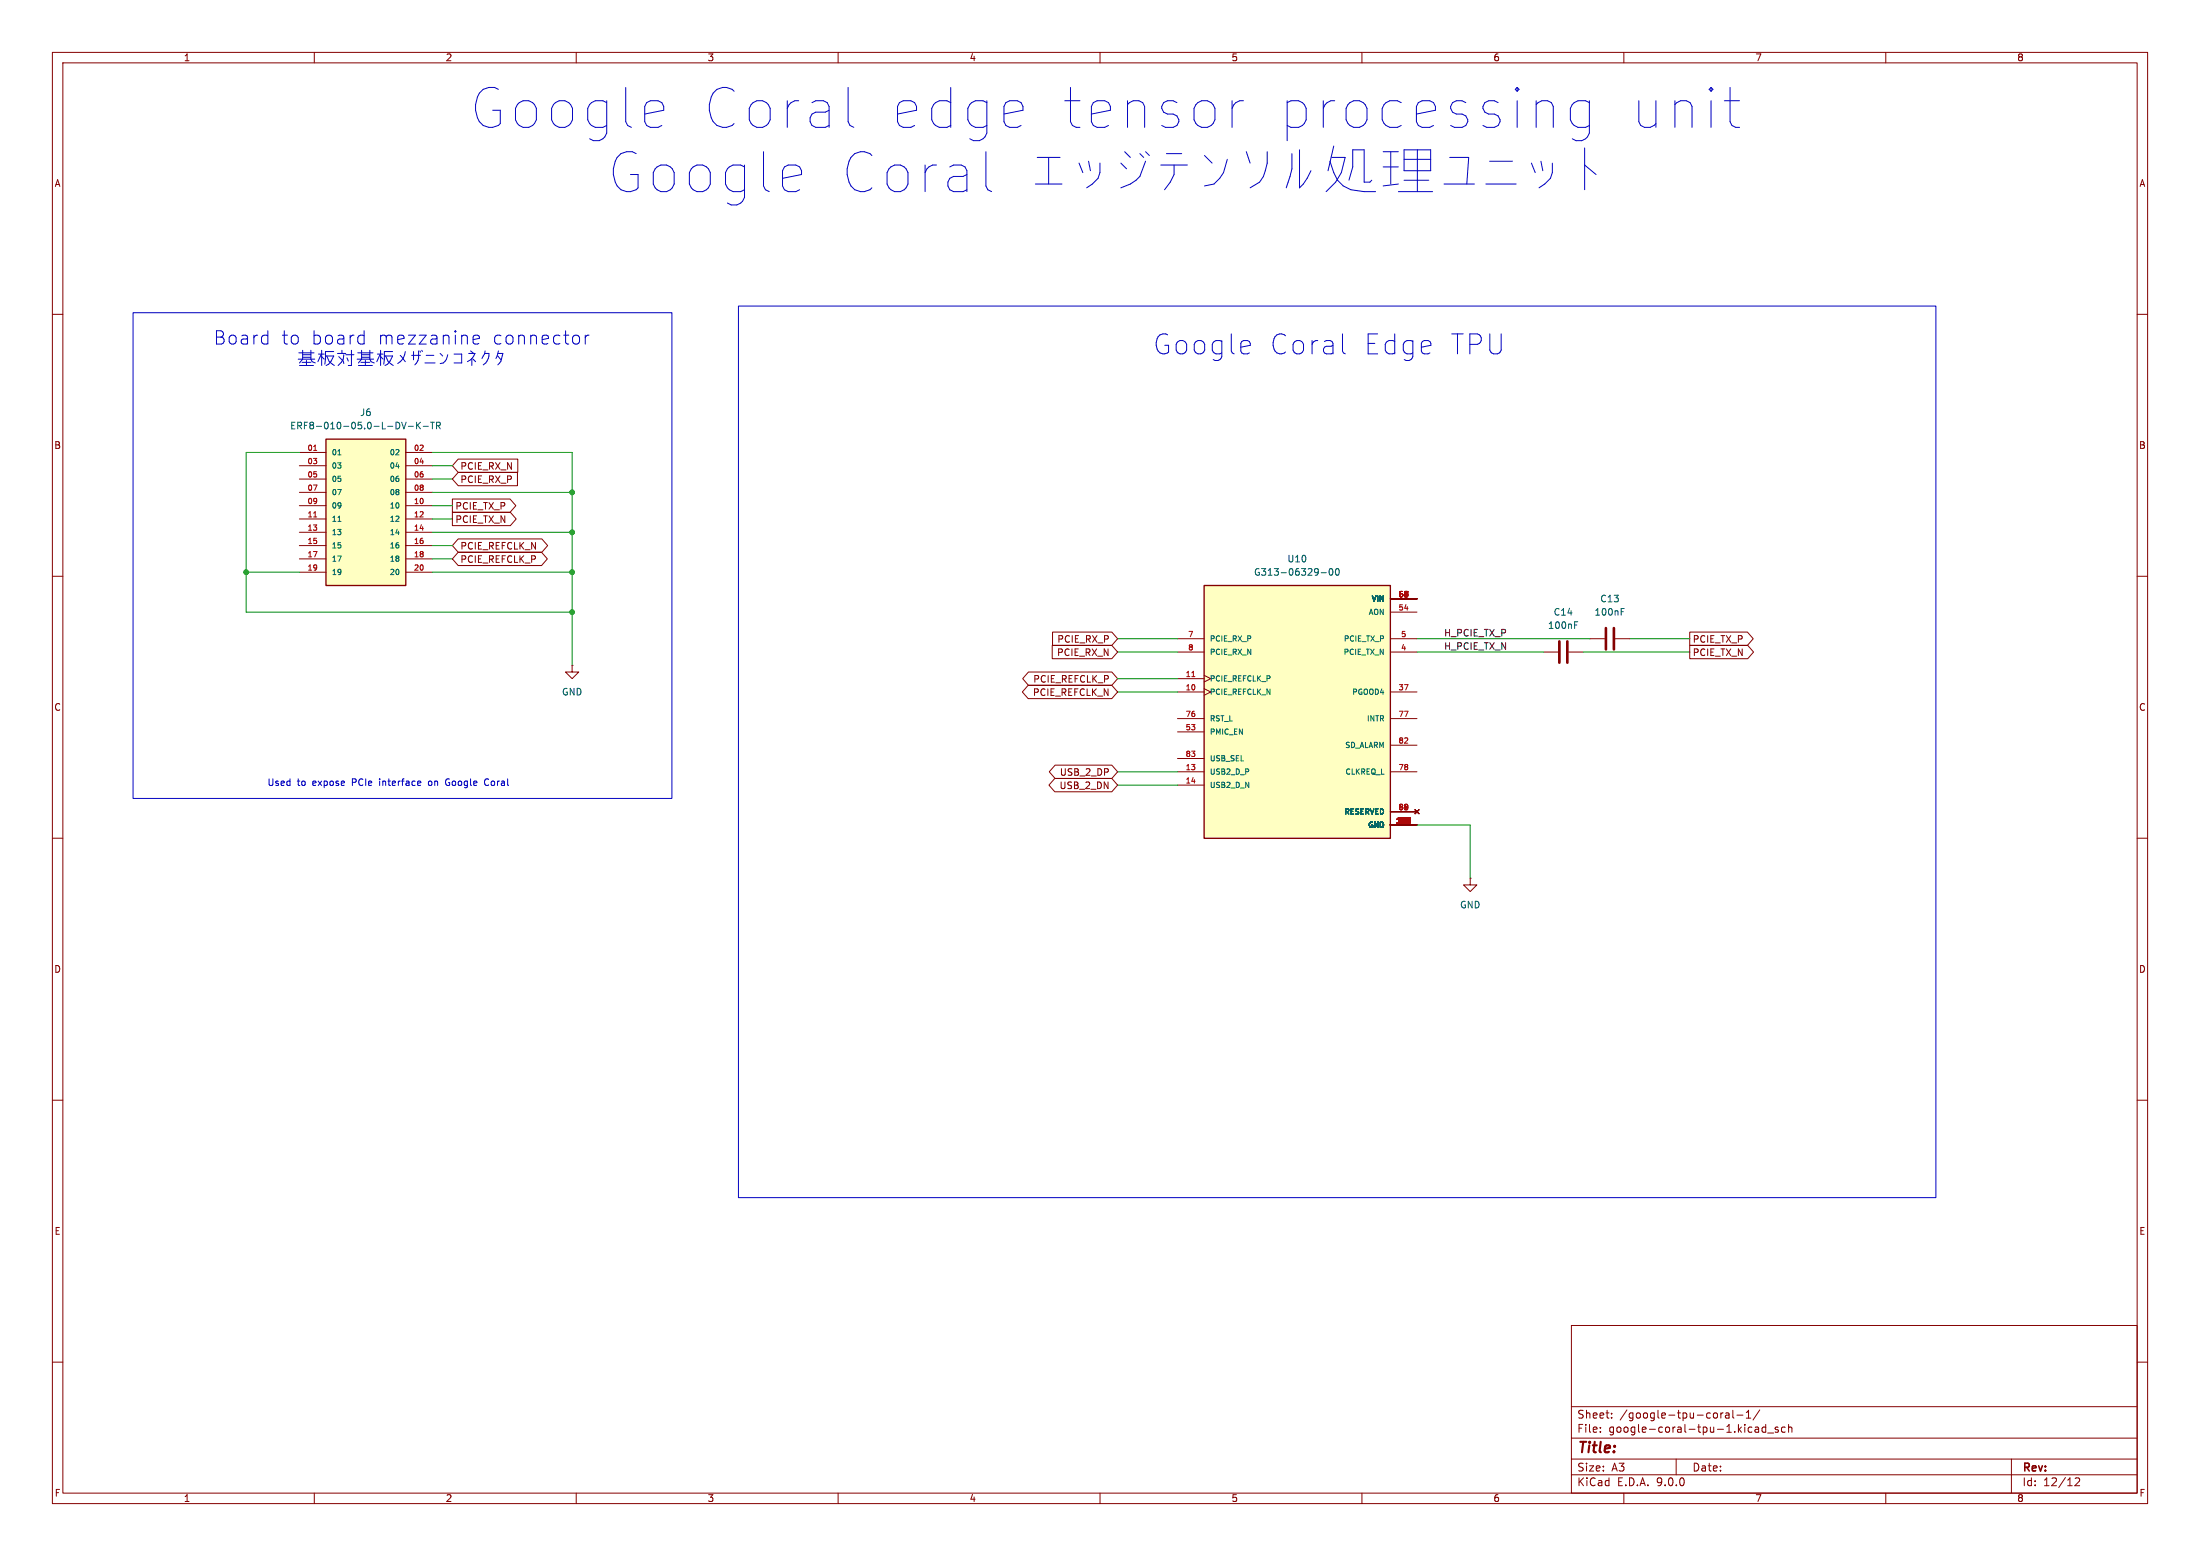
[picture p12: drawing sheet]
<svg xmlns="http://www.w3.org/2000/svg" width="420mm" height="297mm" viewBox="0 0 420 297" stroke-linecap="round" stroke-linejoin="round" font-family="sans-serif">
<g fill="none" stroke="#840000" stroke-width=".19">
<path d="M10 10h400v277h-400zM12 12h396v273h-396zM60 10v2M110 10v2M160 10v2M210 10v2M260 10v2M310 10v2M360 10v2M10 60h2M408 60h2M10 110h2"/>
<path d="M408 110h2M109.2 127v1.3h1.3l-1.3 1.2-1.3-1.2h1.3M109.2 127h.1M10 160h2M408 160h2M10 210h2M408 210h2M300 253h108v32h-108zM10 260h2M300 278.5h108M300 274.5h108M300 268.5h108"/>
<path d="M305.5 273.2v.2M305.5 272.5v.1M307.7 270.5v.2M307.7 269.8v.1M320 278.5v3M328.5 269.7v1M328.9 269.7l-.2 .1-.2 .2M329.4 269.8h.6l.1 .9M330.1 270l-.5 .1a.29 .29 0 0 0-.2 .3 .29 .29 0 0 0 .2 .3l.5-.1M330.8 269.2v1.3l.2 .2M331.6 270.1h1.1M333.4 270.7h.8"/>
<path d="M333.4 269.6l.4-.4v1.5M335.1 272.5h.6v.9M335.7 272.7l-.5 .1a.29 .29 0 0 0-.2 .3 .29 .29 0 0 0 .2 .3l.5-.1M335.9 269.1l-1.2 1.9M337.1 272.5l-.4-.1-.3 .3 .1 .6h.6M337.1 271.9v1.5M337.4 273.5h1.2M339.4 272.5l-.3-.1-.2 .2v.2l.5 .2v.3h-.5M340.8 272.5l-.4-.1-.3 .3 .1 .6h.6M341.4 272.5l.3-.1 .3 .1 .1 .9M341.4 271.9v1.5M384 278.5v6.5"/>
<path d="M408 260h2M60 285v2M110 285v2M160 285v2M210 285v2M260 285v2M300 281.5h108M310 285v2M360 285v2M396.2 282.2l.5-.1 .2 .1 .1 .3-.9 1.1h.9"/>
</g>
<path d="M62.2 83.8h15.3v28h-15.3z" fill="#ffffc2"/>
<path d="M62.2 83.8h15.3v28h-15.3z" fill="none" stroke="#840000" stroke-width=".25"/>
<g fill="none" stroke="#840000" stroke-width=".19">
<path d="M57.1 86.4h5.1M57.1 88.9h5.1M57.1 91.4h5.1M57.1 94h5.1M57.1 96.5h5.1M57.1 99.1h5.1M77.5 86.4h5M77.5 88.9h5M77.5 91.4h5M77.5 94h5M77.5 96.5h5M77.5 99.1h5"/>
<path d="M57.1 101.6h5.1M57.1 104.1h5.1M57.1 106.7h5.1M57.1 109.2h5.1M77.5 101.6h5M77.5 104.1h5M77.5 106.7h5M77.5 109.2h5"/>
</g>
<path d="M64.5 86.8h.6M64.5 99.5h.6M77.5 80.6l-.4 1.3M78 81.4h.9M79.5 80.6v1.3M79.7 81.1l.6 .8M80.3 80.6l-.8 .7M80.8 81.4h1M82.2 80.6h.7M82.5 80.6v1.3M83.3 81.3l.6-.1 .2-.2-.1-.3-.7-.1v1.3M83.6 81.3l.5 .6" fill="none" stroke="#006464" stroke-width=".19"/>
<path d="M59.9 86h.6M59.9 98.7h.6" fill="none" stroke="#a90000" stroke-width=".19"/>
<path d="M229.9 111.8h35.5v48.2h-35.5z" fill="#ffffc2"/>
<path d="M229.9 111.8h35.5v48.2h-35.5z" fill="none" stroke="#840000" stroke-width=".25"/>
<g fill="none" stroke="#840000" stroke-width=".19">
<path d="M86.4 97.8h11l1.1 1.3-1.1 1.2h-11zM86.4 95.2h11l1.1 1.3-1.1 1.3h-11zM87.5 87.6h11.3v2.6h-11.3l-1.1-1.3zM87.5 90.2h11.3v2.5h-11.3l-1.1-1.3zM87.5 105.4h15.9l1.1 1.3-1.1 1.3h-15.9l-1.1-1.3zM87.5 102.9h15.9l1.2 1.2-1.2 1.3h-15.9l-1.1-1.3zM265.4 114.3h5.1M265.4 116.8h5.1M196.3 130.8h15.9l1.2 1.3-1.2 1.3h-15.9l-1.1-1.3zM196.3 128.3h15.9l1.2 1.2-1.2 1.3h-15.9l-1.1-1.3zM200.9 123.2h11.3l1.2 1.3-1.2 1.2h-11.3zM200.9 120.6h11.3l1.2 1.3-1.2 1.3h-11.3z"/>
<path d="M224.8 121.9h5.1M224.8 124.5h5.1M224.8 129.5h5.1M224.8 132.1h5.1M224.8 137.2h5.1M224.8 139.7h5.1M229.9 128.9l1.2 .6-1.2 .7M229.9 131.4l1.2 .7-1.2 .6M265.4 121.9h5.1M265.4 124.5h5.1M265.4 132.1h5.1M265.4 137.2h5.1"/>
<path d="M294.6 124.5h2.8M299.5 124.5h2.8M303.5 121.9h2.8M308.4 121.9h2.7M322.6 120.6h11l1.1 1.3-1.1 1.3h-11zM322.6 123.2h11.1l1.1 1.3-1.1 1.2h-11.1zM201.4 148.6h10.8l1.2 1.3-1.2 1.2h-10.8l-1.2-1.2zM201.4 146h10.8l1.2 1.3-1.2 1.3h-10.8l-1.1-1.3zM224.8 144.8h5.1M224.8 147.3h5.1M224.8 149.9h5.1M265.4 147.3h5.1"/>
<path d="M265.4 142.2h5.1M265.4 154.9h5.1M265.4 157.5h5.1M270.1 154.6l.8 .7M270.9 154.6l-.8 .7M280.7 167.6v1.3h1.2l-1.2 1.3-1.3-1.3h1.3M280.7 167.6h.1"/>
</g>
<path d="M227.5 129.2h.6M268.6 157.1h.6M268.6 156.1h.7l-.5 1M268.6 156.8h.7M269.2 156.3v.2M269.2 156.2v.8M269.2 156.6v.1M269.2 156.7v.2M269.2 156.4v.1M269.2 156.1l-.3 .4M269.2 156.3v.1M269.2 156.5v.1" fill="none" stroke="#a90000" stroke-width=".19"/>
<path d="M252.2 109.3h1M253.8 108.7l.2-.2a.68 .68 0 0 1 .5 .7 .68 .68 0 0 1-.5 .6l-.3-.5zM255.1 108.6l.1-.1a.68 .68 0 0 1 .5 .7 .68 .68 0 0 1-.5 .6 .84 .84 0 0 1-.1-1.2zM300.6 119.3h.4M300.6 118.7h.6M309.5 116.8h.4M309.5 116.1h.6" fill="none" stroke="#006464" stroke-width=".19"/>
<path d="M306.6 119.9v4.1M308.1 119.9v4.1M297.7 122.4v4.1M299.2 122.4v4.1" fill="none" stroke="#840000" stroke-width=".51"/>
<g fill="none" stroke="#009600" stroke-width=".19">
<path d="M57.1 86.4h-10.1v30.4h62.2M82.5 86.4h26.7v40.6M82.5 94h26.7M82.5 88.9h3.9M82.5 96.5h3.9M82.5 91.4h3.9M82.5 99.1h3.9M47 109.2h10.1M82.5 109.2h26.7M82.5 101.6h26.7M82.5 106.7h3.9M82.5 104.1h3.9"/>
<path d="M213.4 129.5h11.4M213.4 121.9h11.4M213.4 124.5h11.4M213.4 132.1h11.4M270.5 121.9h33M270.5 124.5h24.1M302.3 124.5h20.3M311.1 121.9h11.5M213.4 149.9h11.4M213.4 147.3h11.4M270.5 157.5h10.2v10.1"/>
</g>
<g fill="none" stroke="#0000c2" stroke-width=".19">
<path d="M161.9 16.7v6.5l.4 .7 .7 .4M194.9 19.6l.4 .7v.7l-3.6 .8M235.2 19.2v5.1M237.4 19.2a1.95 1.95 0 0 0-2.2 1.5M294.3 19.2h1.1l.8 .4 .3 .7v4M303.4 19.6l-.7-.4h-1.5l-.7 .4-.3 .4-.4 .7v2.2l.4 .7 .3 .3 .7 .4h1.5l.7-.4M326.6 16.7l.4 .4-.4 .3M329.2 19.2h2.9M330.3 16.7v6.5l.3 .7 .8 .4h.7M188.2 29v6.5l.4 .7 .7 .4M197.6 35.1h5.1M198 30h4.4"/>
<path d="M200.2 30v5.1M206 31.1l.7 1.9M207.8 30.8l.4 1.8M210 31.1v1.9l-.4 1-1.1 1.1-1.1 .8M214 31.1l1.1 1.1M214.7 29l1.1 1M217.6 29.3l.7 .7M218.7 29l.7 .7M218.7 30.8l-1.1 2.9-.7 .7-1.1 .7-1.8 .8M221.6 31.5h5.1M222.7 29.3h2.9M224.1 31.5v1.8l-.7 1.5-1.1 1.4"/>
<path d="M229.9 29.7l1.5 1.4M234.3 30.4l-.7 2.6-.8 1-1 1.1-1.9 .4M237.9 29l.8 2.1M241.9 29a8.4 8.4 0 0 1-1.4 5.8l-1.8 1.1M246.6 29.3v2.9l-1.1 3.7M248.1 28.6v7.3l.7-.8 1.5-2.5M253.9 30.8l.7 2.2 .7 1.4 1.1 1.1 1.5 .7 2.5 .4h2.2M254.6 27.9l-1.1 4.7M256.8 30l-.7 3-1.1 1.8-1.8 1.8M258.2 28.6v3.3l-.7 2.5M260.4 28.6v6.2h1.1l.4-.4M264.1 31.9h2.9"/>
<path d="M265.5 29v6.1M267 36.6h6.5M267 35.1l-2.9 .4M268 34.4h4.8M268 28.6v4h5.1v-4M270.6 28.6v8M275.7 35.1h5.8M280.4 30l-.4 5.1M283.6 35.1h5.9M292.4 31.1l.7 1.9M294.2 30.8l.3 1.8M296.3 31.1v1.9l-.3 1-1.1 1.1-1.1 .8"/>
<path d="M302.5 31.5l2.2 1.8M302.5 28.2v8M303.4 25.4a2.07 2.07 0 0 1-3.2 1.1M25.4 59.7h102.9v92.7h-102.9zM141 58.4h228.6v170.2h-228.6zM69.3 64l.2 .1M69.5 63.1v2.6M69.5 65.6l-.2 .1M90.3 64.8l1.2-.2-.1-.5-.7-.1-.4 .3v1l.4 .4M91.4 65.6l-.2 .1M110.5 64.2l.1 .3-.1 .9M111.7 64v1.7"/>
<path d="M112.4 64a.65 .65 0 0 0-.7 .5M256.3 67l.2 .4 .3 .1M80.2 149.1l.1 .3-.6 .1M80.3 149.9h-.1M81.9 149.1l-.1 .2 .1 .6M85.5 148.7a.68 .68 0 0 0-.5 .6 .68 .68 0 0 0 .5 .6M93 148.7a.64 .64 0 0 0-.5 .6 .64 .64 0 0 0 .5 .6"/>
</g>
<g fill="#009600" stroke="#009600" stroke-width=".19">
<circle cx="109.2" cy="109.2" r=".46"/>
<circle cx="109.2" cy="101.6" r=".46"/>
<circle cx="47" cy="109.2" r=".46"/>
<circle cx="109.2" cy="116.8" r=".46"/>
<circle cx="109.2" cy="94" r=".46"/>
</g>
<g font-size="10.6" fill="#0000c2">
<text x="89.9" y="24.8">Google</text>
<text x="133.4" y="24.8">Coral</text>
<text x="168.3" y="24.8">edge</text>
<text x="199.9" y="24.8">tensor</text>
<text x="240.2" y="24.8">processing</text>
<text x="306.2" y="24.8">unit</text>
<text x="116.2" y="37.1">Google</text>
<text x="159.7" y="37.1">Coral</text>
</g>
<g font-size="5.3" fill="#0000c2">
<text x="220.2" y="67.9">Google</text>
<text x="242.2" y="67.9">Coral</text>
<text x="259.8" y="67.9">Edge</text>
<text x="276" y="67.9">TPU</text>
</g>
<g font-size="3.5" fill="#0000c2">
<text x="40.8" y="66">Board</text>
<text x="53.6" y="66">to</text>
<text x="56.7" y="70.1">þÿWúg•[þWúg•0á0¶0Ë0ó0³0Í0¯0¿</text>
<text x="59.3" y="66">board</text>
<text x="71.9" y="66">mezzanine</text>
<text x="93.8" y="66">connector</text>
</g>
<text font-size="2.8" fill="#840000" x="301" y="277.9">Title:</text>
<g font-size="2.1" fill="#840000">
<text x="301" y="273.7">File:</text>
<text x="301" y="271">Sheet:</text>
<text x="307.1" y="273.7">google-coral-tpu-1.kicad_sch</text>
<text x="309.2" y="271">/google-tpu-coral-1/</text>
<text x="301" y="281.1">Size:</text>
<text x="307.6" y="281.1">A3</text>
<text x="323" y="281.1">Date:</text>
<text x="386" y="281.3">Rev:</text>
<text x="301" y="283.9">KiCad</text>
<text x="308.7" y="283.9">E.D.A.</text>
<text x="316.3" y="283.9">9.0.0</text>
<text x="386" y="283.9">Id:</text>
<text x="390.1" y="283.9">12/12</text>
</g>
<g font-size="1.8" fill="#840000">
<text x="35" y="11.9">1</text>
<text x="85" y="11.9">2</text>
<text x="135" y="11.9">3</text>
<text x="185" y="11.9">4</text>
<text x="235" y="11.9">5</text>
<text x="285" y="11.9">6</text>
<text x="335" y="11.9">7</text>
<text x="385" y="11.9">8</text>
<text x="10.3" y="35.9">A</text>
<text x="408.3" y="35.9">A</text>
<text x="10.3" y="85.9">B</text>
<text x="87.8" y="89.9">PCIE_RX_N</text>
<text x="408.2" y="85.9">B</text>
<text x="87.8" y="92.4">PCIE_RX_P</text>
<text x="86.8" y="100">PCIE_TX_N</text>
<text x="86.8" y="97.5">PCIE_TX_P</text>
<text x="87.8" y="107.6">PCIE_REFCLK_P</text>
<text x="87.8" y="105.1">PCIE_REFCLK_N</text>
<text x="201.7" y="125.4">PCIE_RX_N</text>
<text x="201.7" y="122.9">PCIE_RX_P</text>
<text x="323.1" y="122.9">PCIE_TX_P</text>
<text x="323.1" y="125.4">PCIE_TX_N</text>
<text x="197.2" y="130.5">PCIE_REFCLK_P</text>
<text x="10.3" y="135.9">C</text>
<text x="197.1" y="133">PCIE_REFCLK_N</text>
<text x="408.2" y="135.9">C</text>
<text x="202.2" y="148.3">USB_2_DP</text>
<text x="202.2" y="150.8">USB_2_DN</text>
<text x="10.3" y="185.9">D</text>
<text x="408.2" y="185.9">D</text>
<text x="10.3" y="235.9">E</text>
<text x="408.3" y="235.9">E</text>
<text x="10.3" y="285.9">F</text>
<text x="35" y="286.9">1</text>
<text x="85" y="286.9">2</text>
<text x="135" y="286.9">3</text>
<text x="185" y="286.9">4</text>
<text x="235" y="286.9">5</text>
<text x="285" y="286.9">6</text>
<text x="335" y="286.9">7</text>
<text x="385" y="286.9">8</text>
<text x="408.3" y="285.9">F</text>
</g>
<g font-size="1.8" fill="#006464">
<text x="55.3" y="82.1">ERF8-010-05.0-L-DV-K-TR</text>
<text x="68.7" y="79.6">J6</text>
<text x="245.7" y="107.5">U10</text>
<text x="239.3" y="110.1">G313-06329-00</text>
<text x="296.5" y="117.7">C14</text>
<text x="304.3" y="117.7">100nF</text>
<text x="305.4" y="115.2">C13</text>
<text x="295.4" y="120.2">100nF</text>
<text x="107.2" y="132.9">GND</text>
<text x="278.6" y="173.6">GND</text>
</g>
<g font-size="1.8" fill="#0f0f0f">
<text x="275.6" y="124.1">H_PCIE_TX_N</text>
<text x="275.6" y="121.6">H_PCIE_TX_P</text>
</g>
<g font-size="1.8" fill="#0000c2">
<text x="51" y="150.2">Used</text>
<text x="56.7" y="150.2">to</text>
<text x="59.8" y="150.2">expose</text>
<text x="67.5" y="150.2">PCIe</text>
<text x="72.9" y="150.2">interface</text>
<text x="82.5" y="150.2">on</text>
<text x="85.9" y="150.2">Google</text>
<text x="93.6" y="150.2">Coral</text>
</g>
<g font-size="1.4" fill="#a90000">
<text x="58.6" y="86.1">01</text>
<text x="58.6" y="88.6">03</text>
<text x="78.9" y="86.1">02</text>
<text x="78.9" y="88.6">04</text>
<text x="58.6" y="91.2">05</text>
<text x="58.6" y="93.7">07</text>
<text x="78.9" y="91.2">06</text>
<text x="78.9" y="93.7">08</text>
<text x="58.6" y="96.3">09</text>
<text x="58.6" y="98.8">11</text>
<text x="58.6" y="101.3">13</text>
<text x="78.9" y="96.3">10</text>
<text x="78.9" y="98.8">12</text>
<text x="78.9" y="101.3">14</text>
<text x="58.6" y="103.9">15</text>
<text x="58.6" y="106.4">17</text>
<text x="78.9" y="103.9">16</text>
<text x="78.9" y="106.4">18</text>
<text x="58.6" y="109">19</text>
<text x="78.9" y="109">20</text>
<text x="266.9" y="114">60</text>
<text x="266.9" y="116.6">54</text>
<text x="267.7" y="114">7</text>
<text x="267.7" y="114">1</text>
<text x="226.7" y="121.7">7</text>
<text x="226.7" y="124.2">8</text>
<text x="267.4" y="121.7">5</text>
<text x="267.4" y="124.2">4</text>
<text x="226.2" y="129.3">11</text>
<text x="226.2" y="131.8">10</text>
<text x="266.9" y="131.8">37</text>
<text x="226.2" y="136.9">76</text>
<text x="266.9" y="136.9">77</text>
<text x="226.2" y="139.4">53</text>
<text x="266.9" y="142">82</text>
<text x="226.2" y="144.5">83</text>
<text x="226.2" y="147.1">13</text>
<text x="226.2" y="149.6">14</text>
<text x="266.9" y="147.1">78</text>
<text x="266.9" y="154.7">84</text>
<text x="267.7" y="154.7">2</text>
<text x="266.4" y="157.2">105</text>
<text x="266.9" y="157.2">12</text>
<text x="266.9" y="157.2">27</text>
<text x="266.9" y="157.2">51</text>
</g>
<g font-size="1.4" fill="#006464">
<text x="63.2" y="87.1">01</text>
<text x="63.2" y="89.6">03</text>
<text x="74.3" y="87.1">02</text>
<text x="74.3" y="89.6">04</text>
<text x="63.2" y="92.2">05</text>
<text x="63.2" y="94.7">07</text>
<text x="74.3" y="92.2">06</text>
<text x="74.3" y="94.7">08</text>
<text x="63.2" y="97.3">09</text>
<text x="63.2" y="99.8">11</text>
<text x="74.3" y="97.3">10</text>
<text x="74.3" y="99.8">12</text>
<text x="63.2" y="102.3">13</text>
<text x="63.2" y="104.9">15</text>
<text x="63.2" y="107.4">17</text>
<text x="74.3" y="102.3">14</text>
<text x="74.3" y="104.9">16</text>
<text x="74.3" y="107.4">18</text>
<text x="63.2" y="110">19</text>
<text x="74.3" y="110">20</text>
<text x="261.2" y="117.6">AON</text>
<text x="261.7" y="115">VIN</text>
<text x="230.9" y="122.7">PCIE_RX_P</text>
<text x="230.9" y="125.2">PCIE_RX_N</text>
<text x="256.4" y="125.2">PCIE_TX_N</text>
<text x="256.4" y="122.7">PCIE_TX_P</text>
<text x="230.9" y="130.3">PCIE_REFCLK_P</text>
<text x="230.9" y="132.8">PCIE_REFCLK_N</text>
<text x="230.9" y="137.9">RST_L</text>
<text x="258" y="132.8">PGOOD4</text>
<text x="260.8" y="137.9">INTR</text>
<text x="230.9" y="140.4">PMIC_EN</text>
<text x="256.7" y="143">SD_ALARM</text>
<text x="230.9" y="145.5">USB_SEL</text>
<text x="230.9" y="148.1">USB2_D_P</text>
<text x="256.7" y="148.1">CLKREQ_L</text>
<text x="230.9" y="150.6">USB2_D_N</text>
<text x="256.5" y="155.7">RESERVED</text>
<text x="261.1" y="158.2">GND</text>
</g>
</svg>
